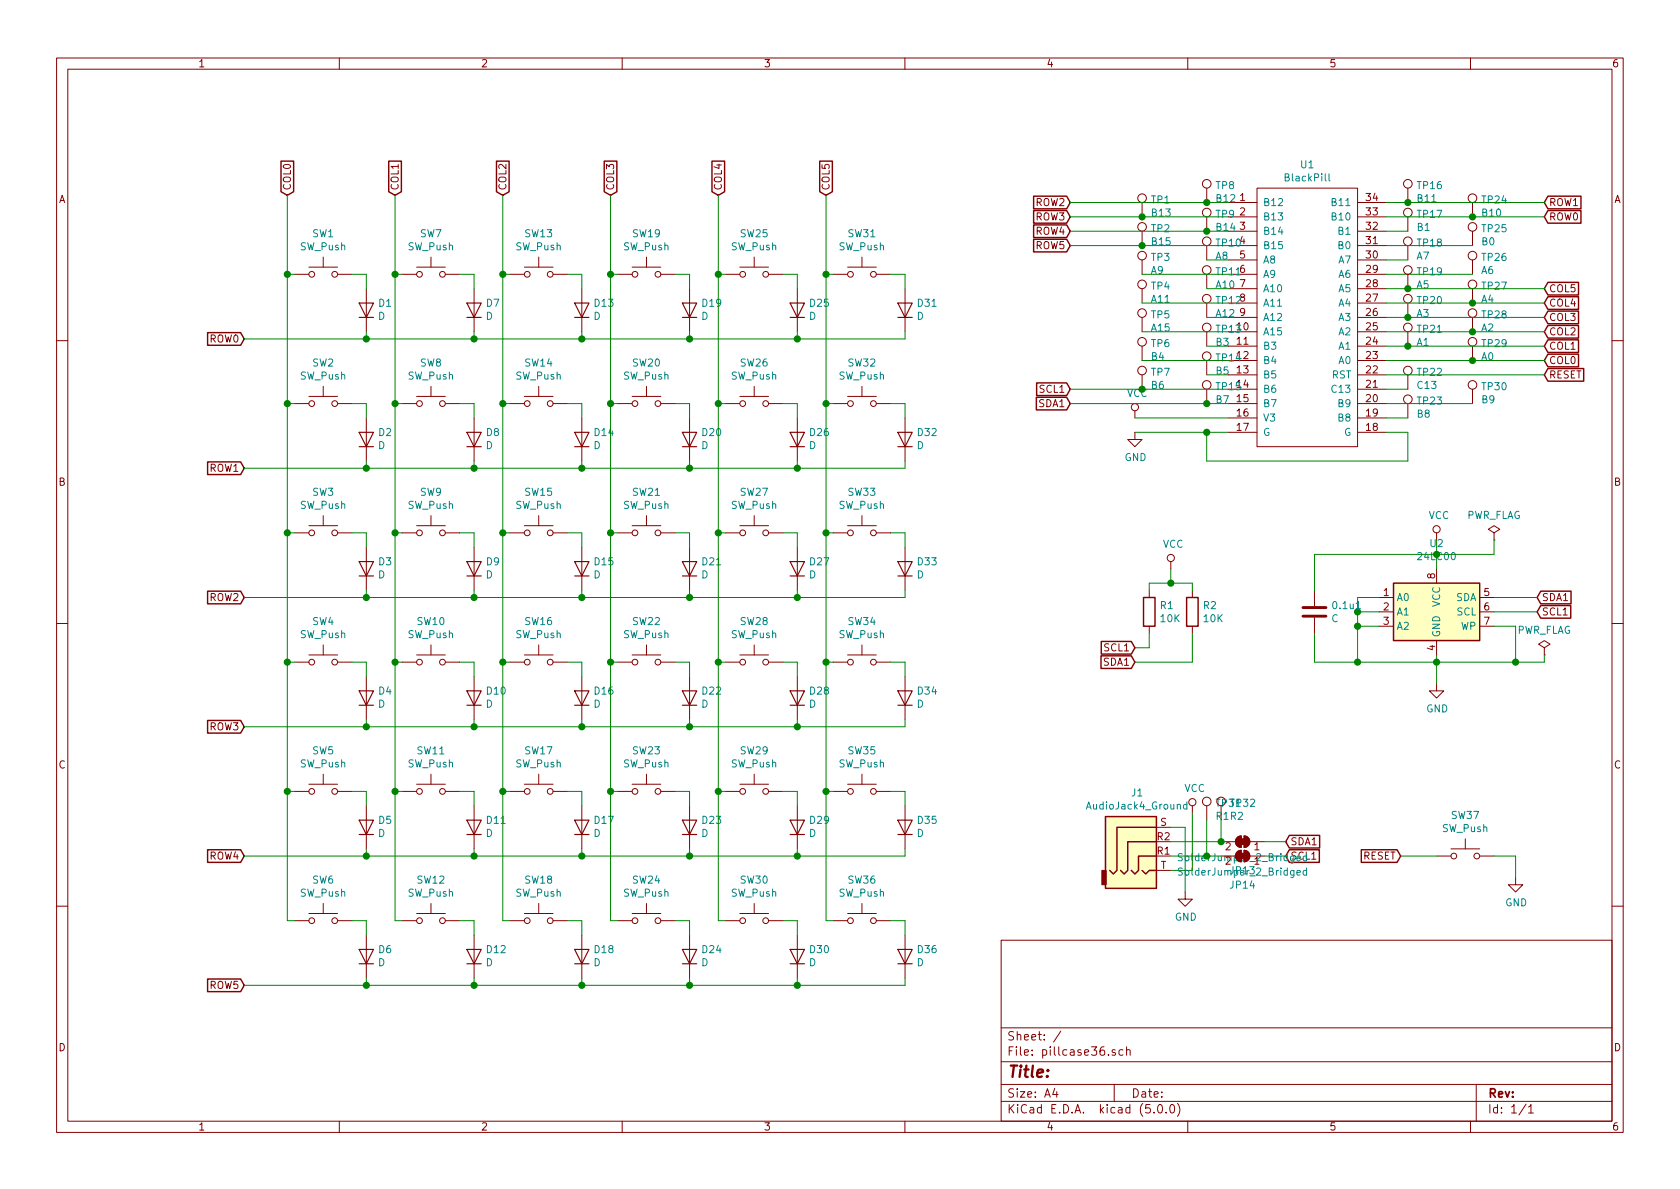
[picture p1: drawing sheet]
<svg xmlns="http://www.w3.org/2000/svg" width="297mm" height="210mm" viewBox="0 0 297 210" stroke-linecap="round" stroke-linejoin="round" font-family="sans-serif">
<g fill="none" stroke="#840000" stroke-width=".18">
<path d="M10 10.3h277v189.9h-277zM12 12.2h273v186.1h-273zM60 10.3v1.9M110 10.3v1.9M160 10.3v1.9M210 10.3v1.9M260 10.3v1.9M201.9 35.8v2.5M213.4 33.3v2.5M213.4 38.3v2.6M217.2 35.8h5M217.2 38.3h5"/>
<path d="M222.2 33.3h17.8v45.7h-17.8zM240 35.8h5.1M240 38.3h5.1M248.9 33.3v2.5M248.9 38.3v2.6M260.3 35.8v2.5M52.1 48.5h2.5M54.6 47.2h5.1M57.1 45.5v1.7M59.7 48.5h2.5M64.8 51v7.7M71.1 48.5h2.6"/>
<path d="M73.7 47.2h5M76.2 45.5v1.7M78.7 48.5h2.6M83.8 51v7.7M90.2 48.5h2.5M92.7 47.2h5.1M95.2 45.5v1.7M97.8 48.5h2.5M102.9 51v7.7M109.2 48.5h2.6M111.8 47.2h5M114.3 45.5v1.7"/>
<path d="M116.8 48.5h2.6M121.9 51v7.7M128.3 48.5h2.5M130.8 47.2h5.1M133.3 45.5v1.7M135.9 48.5h2.5M141 51v7.7M147.3 48.5h2.6M149.9 47.2h5M152.4 45.5v1.7M154.9 48.5h2.6M160 51v7.7"/>
<path d="M201.9 40.9v2.5M201.9 46v2.5M201.9 51v2.6M201.9 56.1v2.6M213.4 43.4v2.6M213.4 48.5v2.5M213.4 53.6v2.5M213.4 58.7v2.5M217.2 58.7h5M217.2 56.1h5M217.2 53.6h5M217.2 51h5"/>
<path d="M217.2 48.5h5M217.2 40.9h5M217.2 46h5M217.2 43.4h5M240 58.7h5.1M240 56.1h5.1M240 53.6h5.1M240 51h5.1M240 48.5h5.1M240 40.9h5.1M240 46h5.1M240 43.4h5.1"/>
<path d="M248.9 43.4v2.6M248.9 48.5v2.5M248.9 53.6v2.5M248.9 58.7v2.5M260.3 40.9v2.5M260.3 46v2.5M260.3 51v2.6M260.3 56.1v2.6M10 60.2h2M52.1 71.4h2.5M54.6 70.1h5.1M57.1 68.3v1.8"/>
<path d="M59.7 71.4h2.5M64.8 73.9v7.6M71.1 71.4h2.6M73.7 70.1h5M76.2 68.3v1.8M78.7 71.4h2.6M83.8 73.9v7.6M90.2 71.4h2.5M92.7 70.1h5.1M95.2 68.3v1.8M97.8 71.4h2.5M102.9 73.9v7.6"/>
<path d="M109.2 71.4h2.6M111.8 70.1h5M114.3 68.3v1.8M116.8 71.4h2.6M121.9 73.9v7.6M128.3 71.4h2.5M130.8 70.1h5.1M133.3 68.3v1.8M135.9 71.4h2.5M141 73.9v7.6M147.3 71.4h2.6M149.9 70.1h5"/>
<path d="M152.4 68.3v1.8M154.9 71.4h2.6M160 73.9v7.6M200.7 76.4v1.3h1.2l-1.2 1.3-1.3-1.3h1.3M200.7 72.6v1.3M201.9 61.2v2.5M201.9 66.3v2.5M213.4 63.7v2.6M213.4 68.8v2.6M217.2 61.2h5M217.2 63.7h5M217.2 66.3h5"/>
<path d="M217.2 68.8h5M217.2 71.4h5M217.2 73.9h5M217.2 76.4h5M240 61.2h5.1M240 63.7h5.1M240 66.3h5.1M240 68.8h5.1M240 71.4h5.1M240 73.9h5.1M240 76.4h5.1M248.9 66.3v2.5"/>
<path d="M248.9 71.4v2.5M260.3 61.2v2.5M260.3 68.8v2.6M285 60.2h2M52.1 94.2h2.5M54.6 93h5.1M57.1 91.2v1.8M59.7 94.2h2.5M64.8 96.8v7.6M71.1 94.2h2.6M73.7 93h5M76.2 91.2v1.8"/>
<path d="M78.7 94.2h2.6M83.8 96.8v7.6M90.2 94.2h2.5M92.7 93h5.1M95.2 91.2v1.8M97.8 94.2h2.5M102.9 96.8v7.6M109.2 94.2h2.6M111.8 93h5M114.3 91.2v1.8M116.8 94.2h2.6M121.9 96.8v7.6"/>
<path d="M128.3 94.2h2.5M130.8 93h5.1M133.3 91.2v1.8M135.9 94.2h2.5M141 96.8v7.6M147.3 94.2h2.6M149.9 93h5M152.4 91.2v1.8M154.9 94.2h2.6M160 96.8v7.6M207 99.3v1.3M254 94.2v1.3"/>
<path d="M264.2 94.2l1-.6-1-.6-1.1 .6 1.1 .6v1.3M264.2 95.5h.1M10 110.3h2M52.1 117.1h2.5M54.6 115.8h5.1M57.1 114v1.8M59.7 117.1h2.5M64.8 119.6v7.6M71.1 117.1h2.6M73.7 115.8h5M76.2 114v1.8M78.7 117.1h2.6"/>
<path d="M83.8 119.6v7.6M90.2 117.1h2.5M92.7 115.8h5.1M95.2 114v1.8M97.8 117.1h2.5M102.9 119.6v7.6M109.2 117.1h2.6M111.8 115.8h5M114.3 114v1.8M116.8 117.1h2.6M121.9 119.6v7.6M128.3 117.1h2.5"/>
<path d="M130.8 115.8h5.1M133.3 114v1.8M135.9 117.1h2.5M141 119.6v7.6M147.3 117.1h2.6M149.9 115.8h5M152.4 114v1.8M154.9 117.1h2.6M160 119.6v7.6M203.2 104.4v1.3M203.2 110.7v1.3M210.8 104.4v1.3"/>
<path d="M210.8 110.7v1.3M232.4 104.4v2.8M232.4 109.2v2.8M243.8 105.7h2.6M243.8 108.2h2.6M243.8 110.7h2.6M254 100.6v2.5M254 113.3v2.5M261.6 105.7h2.6M261.6 108.2h2.6M261.6 110.7h2.6M273 114.5l1.1-.6-1.1-.6-1 .6 1 .6v1.3"/>
<path d="M273 115.8h.1M285 110.3h2M52.1 139.9h2.5M54.6 138.7h5.1M57.1 136.9v1.8M59.7 139.9h2.5M71.1 139.9h2.6M73.7 138.7h5M76.2 136.9v1.8M78.7 139.9h2.6M90.2 139.9h2.5M92.7 138.7h5.1"/>
<path d="M95.2 136.9v1.8M97.8 139.9h2.5M109.2 139.9h2.6M111.8 138.7h5M114.3 136.9v1.8M116.8 139.9h2.6M128.3 139.9h2.5M130.8 138.7h5.1M133.3 136.9v1.8M135.9 139.9h2.5M147.3 139.9h2.6M149.9 138.7h5"/>
<path d="M152.4 136.9v1.8M154.9 139.9h2.6M254 120.9v1.3h1.3l-1.3 1.2-1.3-1.2h1.3M57.1 159.8v1.7M64.8 142.5v7.6M76.2 159.8v1.7M83.8 142.5v7.6M95.2 159.8v1.7M102.9 142.5v7.6M114.3 159.8v1.7M121.9 142.5v7.6M133.3 159.8v1.7"/>
<path d="M141 142.5v7.6M152.4 159.8v1.7M160 142.5v7.6M204.5 146.3h2.5M204.5 153.9h2.5M209.5 157.7v1.3h1.3l-1.3 1.3-1.2-1.3h1.2M210.8 142.5v1.3M213.4 142.5v2.5M215.9 148.8h2.5M215.9 142.5v2.5M218.7 148.2l.4-.3 .4-.1v2.1a1.03 1.03 0 0 1-1-.6 1.03 1.03 0 0 1 .2-1.1zM218.7 150.7l.4-.3h.4v2a1.03 1.03 0 0 1-1-.6 1.03 1.03 0 0 1 .2-1.1z"/>
<path d="M220 147.8a1.02 1.02 0 0 1 1 1 1.02 1.02 0 0 1-1 1.1zM220 150.4a1.02 1.02 0 0 1 1 1 1.02 1.02 0 0 1-1 1zM221 148.8h2.5M254 151.4h2.5M256.5 150.1h5.1M259.1 148.3v1.8M261.6 151.4h2.6M268 155.2v1.3h1.2l-1.2 1.2-1.3-1.2h1.3M10 160.2h2M52.1 162.8h2.5M54.6 161.5h5.1M59.7 162.8h2.5"/>
<path d="M64.8 165.3v7.7M71.1 162.8h2.6M73.7 161.5h5M78.7 162.8h2.6M83.8 165.3v7.7M90.2 162.8h2.5M92.7 161.5h5.1M97.8 162.8h2.5M102.9 165.3v7.7M109.2 162.8h2.6M111.8 161.5h5M116.8 162.8h2.6"/>
<path d="M121.9 165.3v7.7M128.3 162.8h2.5M130.8 161.5h5.1M135.9 162.8h2.5M141 165.3v7.7M147.3 162.8h2.6M149.9 161.5h5M154.9 162.8h2.6M160 165.3v7.7M177 166.3h108v32h-108zM285 160.2h2M60 198.3v1.9"/>
<path d="M110 198.3v1.9M160 198.3v1.9M177 194.8h108M177 191.8h108M177 187.8h108M177 181.8h108M186.5 192.5l-.4 1h1M186.8 193v1M187.6 182.3l-1.3 2M197 191.8v3M197.2 185.7l-.4-.1-.2 .2 .1 .2 .5 .2v.3h-.6M198.6 185.7l-.5-.1-.3 .3 .2 .6h.6"/>
<path d="M199.2 185.7l.2-.1 .4 .1v.9M199.2 185.1v1.5M204 196.7v.1M204.8 195.5l.4-.2a.94 .94 0 0 1 0 1.5 .79 .79 0 0 1-.4-1.3zM206.2 196.7v.1M207 195.4l.3-.1a.94 .94 0 0 1 0 1.5 .82 .82 0 0 1-.3-1.4zM208.2 195.1a1.71 1.71 0 0 1 0 2.3M210 198.3v1.9M260 198.3v1.9M261 191.8v6.5M269.8 195.2l-1.2 2M270.3 195.8l.4-.5v1.5"/>
<path d="M270.3 196.8h.8"/>
<circle cx="201.9" cy="35" r=".76"/>
<circle cx="213.4" cy="32.5" r=".76"/>
<circle cx="213.4" cy="37.6" r=".76"/>
<circle cx="248.9" cy="32.5" r=".76"/>
<circle cx="248.9" cy="37.6" r=".76"/>
<circle cx="260.4" cy="35" r=".76"/>
<circle cx="55.1" cy="48.5" r=".51"/>
<circle cx="59.2" cy="48.5" r=".51"/>
<circle cx="74.2" cy="48.5" r=".51"/>
<circle cx="78.2" cy="48.5" r=".51"/>
<circle cx="93.2" cy="48.5" r=".51"/>
<circle cx="97.3" cy="48.5" r=".51"/>
<circle cx="112.3" cy="48.5" r=".51"/>
<circle cx="116.3" cy="48.5" r=".51"/>
<circle cx="131.3" cy="48.5" r=".51"/>
<circle cx="135.4" cy="48.5" r=".51"/>
<circle cx="150.4" cy="48.5" r=".51"/>
<circle cx="154.4" cy="48.5" r=".51"/>
<circle cx="201.9" cy="40.1" r=".76"/>
<circle cx="201.9" cy="45.2" r=".76"/>
<circle cx="201.9" cy="50.3" r=".76"/>
<circle cx="201.9" cy="55.4" r=".76"/>
<circle cx="213.4" cy="57.9" r=".76"/>
<circle cx="213.4" cy="42.7" r=".76"/>
<circle cx="213.4" cy="47.7" r=".76"/>
<circle cx="213.4" cy="52.8" r=".76"/>
<circle cx="248.9" cy="52.8" r=".76"/>
<circle cx="248.9" cy="57.9" r=".76"/>
<circle cx="248.9" cy="42.7" r=".76"/>
<circle cx="248.9" cy="47.7" r=".76"/>
<circle cx="260.4" cy="55.4" r=".76"/>
<circle cx="260.4" cy="40.1" r=".76"/>
<circle cx="260.4" cy="45.2" r=".76"/>
<circle cx="260.4" cy="50.3" r=".76"/>
<circle cx="55.1" cy="71.4" r=".51"/>
<circle cx="59.2" cy="71.4" r=".51"/>
<circle cx="74.2" cy="71.4" r=".51"/>
<circle cx="78.2" cy="71.4" r=".51"/>
<circle cx="93.2" cy="71.4" r=".51"/>
<circle cx="97.3" cy="71.4" r=".51"/>
<circle cx="112.3" cy="71.4" r=".51"/>
<circle cx="116.3" cy="71.4" r=".51"/>
<circle cx="131.3" cy="71.4" r=".51"/>
<circle cx="135.4" cy="71.4" r=".51"/>
<circle cx="150.4" cy="71.4" r=".51"/>
<circle cx="154.4" cy="71.4" r=".51"/>
<circle cx="200.7" cy="72" r=".63"/>
<circle cx="201.9" cy="60.4" r=".76"/>
<circle cx="201.9" cy="65.5" r=".76"/>
<circle cx="213.4" cy="68.1" r=".76"/>
<circle cx="213.4" cy="63" r=".76"/>
<circle cx="248.9" cy="70.6" r=".76"/>
<circle cx="248.9" cy="65.5" r=".76"/>
<circle cx="260.4" cy="60.4" r=".76"/>
<circle cx="260.4" cy="68.1" r=".76"/>
<circle cx="55.1" cy="94.2" r=".51"/>
<circle cx="59.2" cy="94.2" r=".51"/>
<circle cx="74.2" cy="94.2" r=".51"/>
<circle cx="78.2" cy="94.2" r=".51"/>
<circle cx="93.2" cy="94.2" r=".51"/>
<circle cx="97.3" cy="94.2" r=".51"/>
<circle cx="112.3" cy="94.2" r=".51"/>
<circle cx="116.3" cy="94.2" r=".51"/>
<circle cx="131.3" cy="94.2" r=".51"/>
<circle cx="135.4" cy="94.2" r=".51"/>
<circle cx="150.4" cy="94.2" r=".51"/>
<circle cx="154.4" cy="94.2" r=".51"/>
<circle cx="207" cy="98.7" r=".63"/>
<circle cx="254" cy="93.6" r=".63"/>
<circle cx="55.1" cy="117.1" r=".51"/>
<circle cx="59.2" cy="117.1" r=".51"/>
<circle cx="74.2" cy="117.1" r=".51"/>
<circle cx="78.2" cy="117.1" r=".51"/>
<circle cx="93.2" cy="117.1" r=".51"/>
<circle cx="97.3" cy="117.1" r=".51"/>
<circle cx="112.3" cy="117.1" r=".51"/>
<circle cx="116.3" cy="117.1" r=".51"/>
<circle cx="131.3" cy="117.1" r=".51"/>
<circle cx="135.4" cy="117.1" r=".51"/>
<circle cx="150.4" cy="117.1" r=".51"/>
<circle cx="154.4" cy="117.1" r=".51"/>
<circle cx="55.1" cy="139.9" r=".51"/>
<circle cx="59.2" cy="139.9" r=".51"/>
<circle cx="74.2" cy="139.9" r=".51"/>
<circle cx="78.2" cy="139.9" r=".51"/>
<circle cx="93.2" cy="139.9" r=".51"/>
<circle cx="97.3" cy="139.9" r=".51"/>
<circle cx="112.3" cy="139.9" r=".51"/>
<circle cx="116.3" cy="139.9" r=".51"/>
<circle cx="131.3" cy="139.9" r=".51"/>
<circle cx="135.4" cy="139.9" r=".51"/>
<circle cx="150.4" cy="139.9" r=".51"/>
<circle cx="154.4" cy="139.9" r=".51"/>
<circle cx="210.8" cy="141.9" r=".63"/>
<circle cx="213.4" cy="141.7" r=".76"/>
<circle cx="257" cy="151.4" r=".51"/>
<circle cx="261.1" cy="151.4" r=".51"/>
<circle cx="55.1" cy="162.8" r=".51"/>
<circle cx="59.2" cy="162.8" r=".51"/>
<circle cx="74.2" cy="162.8" r=".51"/>
<circle cx="78.2" cy="162.8" r=".51"/>
<circle cx="93.2" cy="162.8" r=".51"/>
<circle cx="97.3" cy="162.8" r=".51"/>
<circle cx="112.3" cy="162.8" r=".51"/>
<circle cx="116.3" cy="162.8" r=".51"/>
<circle cx="131.3" cy="162.8" r=".51"/>
<circle cx="135.4" cy="162.8" r=".51"/>
<circle cx="150.4" cy="162.8" r=".51"/>
<circle cx="154.4" cy="162.8" r=".51"/>
</g>
<path d="M235 30.7v1.1l.2 .2M239.8 107.6h.7M209 151l-.4-.1-.2 .2v.3l.5 .3 .1 .3-.2 .2h-.5M209 153.6l-.4-.1-.2 .1v.4l.5 .2 .1 .3-.2 .3-.5-.1M209.9 142.3l-.4-.1-.3 .3 .2 .5h.5M209.9 141.8v1.3M219.8 141.3h.8l-.4 .5 .4 .1v.6l-.2 .1-.6-.1M221.1 141.4l.5-.1 .2 .4-.7 .9h.7M229.3 154.3l.6-.1v-.2l-.4-.1-.2 .2 .1 .6h.5M231 154l-.4-.1-.2 .2 .1 .6h.5M231 153.5v1.3" fill="none" stroke="#008484" stroke-width=".18"/>
<g fill="none" stroke="#840000" stroke-width=".2">
<path d="M63.5 53.6h2.5l-1.2 2.5zM63.5 56.1h2.5M82.5 53.6h2.6l-1.3 2.5zM82.5 56.1h2.6M101.6 53.6h2.5l-1.2 2.5zM101.6 56.1h2.5M120.6 53.6h2.6l-1.3 2.5zM120.6 56.1h2.6M139.7 53.6h2.5l-1.2 2.5zM139.7 56.1h2.5M158.7 53.6h2.6l-1.3 2.5zM158.7 56.1h2.6"/>
<path d="M63.5 76.4h2.5l-1.2 2.6zM63.5 79h2.5M82.5 76.4h2.6l-1.3 2.6zM82.5 79h2.6M101.6 76.4h2.5l-1.2 2.6zM101.6 79h2.5M120.6 76.4h2.6l-1.3 2.6zM120.6 79h2.6M139.7 76.4h2.5l-1.2 2.6zM139.7 79h2.5M158.7 76.4h2.6l-1.3 2.6zM158.7 79h2.6"/>
<path d="M63.5 99.3h2.5l-1.2 2.5zM82.5 99.3h2.6l-1.3 2.5zM101.6 99.3h2.5l-1.2 2.5zM120.6 99.3h2.6l-1.3 2.5zM139.7 99.3h2.5l-1.2 2.5zM158.7 99.3h2.6l-1.3 2.5zM63.5 101.8h2.5M82.5 101.8h2.6M101.6 101.8h2.5M120.6 101.8h2.6M139.7 101.8h2.5M158.7 101.8h2.6"/>
<path d="M63.5 122.2h2.5l-1.2 2.5zM63.5 124.7h2.5M82.5 122.2h2.6l-1.3 2.5zM82.5 124.7h2.6M101.6 122.2h2.5l-1.2 2.5zM101.6 124.7h2.5M120.6 122.2h2.6l-1.3 2.5zM120.6 124.7h2.6M139.7 122.2h2.5l-1.2 2.5zM139.7 124.7h2.5M158.7 122.2h2.6l-1.3 2.5zM158.7 124.7h2.6"/>
<path d="M63.5 145h2.5l-1.2 2.6zM63.5 147.6h2.5M82.5 145h2.6l-1.3 2.6zM82.5 147.6h2.6M101.6 145h2.5l-1.2 2.6zM101.6 147.6h2.5M120.6 145h2.6l-1.3 2.6zM120.6 147.6h2.6M139.7 145h2.5l-1.2 2.6zM139.7 147.6h2.5M158.7 145h2.6l-1.3 2.6zM158.7 147.6h2.6"/>
<path d="M63.5 167.9h2.5l-1.2 2.5zM63.5 170.4h2.5M82.5 167.9h2.6l-1.3 2.5zM82.5 170.4h2.6M101.6 167.9h2.5l-1.2 2.5zM101.6 170.4h2.5M120.6 167.9h2.6l-1.3 2.5zM120.6 170.4h2.6M139.7 167.9h2.5l-1.2 2.5zM139.7 170.4h2.5M158.7 167.9h2.6l-1.3 2.5zM158.7 170.4h2.6"/>
</g>
<g fill="none" stroke="#008400" stroke-width=".18">
<path d="M50.8 34.5v128.3h1.3M69.8 34.5v128.3h1.3M88.9 34.5v128.3h1.3M107.9 34.5v128.3h1.3M127 34.5v128.3h1.3M146 34.5v128.3h1.3M189.2 35.8h28M189.2 38.3h28M245.1 35.8h27.9M245.1 38.3h27.9M50.8 48.5h1.3M62.2 48.5h2.6v2.5"/>
<path d="M64.8 58.7v1.2M69.8 48.5h1.3M81.3 48.5h2.5v2.5M83.8 58.7v1.2M88.9 48.5h1.3M100.3 48.5h2.6v2.5M102.9 58.7v1.2M107.9 48.5h1.3M119.4 48.5h2.5v2.5M121.9 58.7v1.2M127 48.5h1.3M138.4 48.5h2.6v2.5"/>
<path d="M141 58.7v1.2M146 48.5h1.3M157.5 48.5h2.5v2.5M160 58.7v1.2h-116.8M189.2 40.9h28M189.2 43.4h28M201.9 48.5h15.3M201.9 53.6h15.3M201.9 58.7h15.3M213.4 46h3.8M213.4 51h3.8M213.4 56.1h3.8"/>
<path d="M245.1 48.5h15.2M245.1 46h3.8M245.1 51h27.9M245.1 53.6h27.9M245.1 56.1h27.9M245.1 58.7h27.9M245.1 40.9h3.8M245.1 43.4h15.2M50.8 71.4h1.3M62.2 71.4h2.6v2.5M69.8 71.4h1.3M81.3 71.4h2.5v2.5"/>
<path d="M88.9 71.4h1.3M100.3 71.4h2.6v2.5M107.9 71.4h1.3M119.4 71.4h2.5v2.5M127 71.4h1.3M138.4 71.4h2.6v2.5M146 71.4h1.3M157.5 71.4h2.5v2.5M189.2 71.4h28M189.2 68.8h28M200.7 73.9h16.5M200.7 76.4h16.5"/>
<path d="M201.9 63.7h15.3M213.4 76.4v5.1h35.5v-5.1h-3.8M213.4 61.2h3.8M213.4 66.3h3.8M245.1 71.4h15.2M245.1 73.9h3.8M245.1 61.2h27.9M245.1 63.7h27.9M245.1 66.3h27.9M245.1 68.8h3.8M50.8 94.2h1.3M62.2 94.2h2.6v2.6"/>
<path d="M64.8 81.5v1.3M69.8 94.2h1.3M81.3 94.2h2.5v2.6M83.8 81.5v1.3M88.9 94.2h1.3M100.3 94.2h2.6v2.6M102.9 81.5v1.3M107.9 94.2h1.3M119.4 94.2h2.5v2.6M121.9 81.5v1.3M127 94.2h1.3M138.4 94.2h2.6v2.6"/>
<path d="M141 81.5v1.3M146 94.2h1.3M157.5 94.2h2.5v2.6M160 81.5v1.3h-116.8M254 95.5v5.1M264.2 95.5v2.5h-31.8v6.4M50.8 117.1h1.3M62.2 117.1h2.6v2.5M64.8 104.4v1.3M69.8 117.1h1.3M81.3 117.1h2.5v2.5M83.8 104.4v1.3"/>
<path d="M88.9 117.1h1.3M100.3 117.1h2.6v2.5M102.9 104.4v1.3M107.9 117.1h1.3M119.4 117.1h2.5v2.5M121.9 104.4v1.3M127 117.1h1.3M138.4 117.1h2.6v2.5M141 104.4v1.3M146 117.1h1.3M157.5 117.1h2.5v2.5M160 104.4v1.3h-116.8"/>
<path d="M203.2 104.4v-1.3h7.6v1.3M203.2 112v2.5h-2.5M207 100.6v2.5M210.8 112v5.1h-10.1M232.4 112v5.1h40.6v-1.3M240 108.2h3.8M240 110.7h3.8M243.8 105.7h-3.8v11.4M254 115.8v5.1M264.2 105.7h7.6M264.2 108.2h7.6M264.2 110.7h3.8v6.4"/>
<path d="M50.8 139.9h1.3M62.2 139.9h2.6v2.6M64.8 127.2v1.3M69.8 139.9h1.3M81.3 139.9h2.5v2.6M83.8 127.2v1.3M88.9 139.9h1.3M100.3 139.9h2.6v2.6M102.9 127.2v1.3M107.9 139.9h1.3M119.4 139.9h2.5v2.6M121.9 127.2v1.3"/>
<path d="M127 139.9h1.3M138.4 139.9h2.6v2.6M141 127.2v1.3M146 139.9h1.3M157.5 139.9h2.5v2.6M160 127.2v1.3h-116.8M64.8 150.1v1.3M83.8 150.1v1.3M102.9 150.1v1.3M121.9 150.1v1.3M141 150.1v1.3M160 150.1v1.3h-116.8"/>
<path d="M207 146.3h2.5v11.4M210.8 143.8v10.1h-3.8M213.4 145v6.4h-6.4M215.9 145v3.8h-8.9M223.5 151.4h3.8M223.5 148.8h3.8M247.6 151.4h6.4M264.2 151.4h3.8v3.8M62.2 162.8h2.6v2.5M64.8 173v1.2M81.3 162.8h2.5v2.5M83.8 173v1.2"/>
<path d="M100.3 162.8h2.6v2.5M102.9 173v1.2M119.4 162.8h2.5v2.5M121.9 173v1.2M138.4 162.8h2.6v2.5M141 173v1.2M157.5 162.8h2.5v2.5M160 173v1.2h-116.8"/>
</g>
<g fill="#008400" stroke="#008400" stroke-width=".25">
<circle cx="50.8" cy="48.5" r=".51"/>
<circle cx="64.8" cy="59.9" r=".51"/>
<circle cx="69.9" cy="48.5" r=".51"/>
<circle cx="83.8" cy="59.9" r=".51"/>
<circle cx="88.9" cy="48.5" r=".51"/>
<circle cx="102.9" cy="59.9" r=".51"/>
<circle cx="108" cy="48.5" r=".51"/>
<circle cx="121.9" cy="59.9" r=".51"/>
<circle cx="127" cy="48.5" r=".51"/>
<circle cx="141" cy="59.9" r=".51"/>
<circle cx="146.1" cy="48.5" r=".51"/>
<circle cx="50.8" cy="71.4" r=".51"/>
<circle cx="64.8" cy="82.8" r=".51"/>
<circle cx="69.9" cy="71.4" r=".51"/>
<circle cx="83.8" cy="82.8" r=".51"/>
<circle cx="88.9" cy="71.4" r=".51"/>
<circle cx="102.9" cy="82.8" r=".51"/>
<circle cx="108" cy="71.4" r=".51"/>
<circle cx="121.9" cy="82.8" r=".51"/>
<circle cx="127" cy="71.4" r=".51"/>
<circle cx="141" cy="82.8" r=".51"/>
<circle cx="146.1" cy="71.4" r=".51"/>
<circle cx="50.8" cy="94.2" r=".51"/>
<circle cx="64.8" cy="105.7" r=".51"/>
<circle cx="69.9" cy="94.2" r=".51"/>
<circle cx="83.8" cy="105.7" r=".51"/>
<circle cx="88.9" cy="94.2" r=".51"/>
<circle cx="102.9" cy="105.7" r=".51"/>
<circle cx="108" cy="94.2" r=".51"/>
<circle cx="121.9" cy="105.7" r=".51"/>
<circle cx="127" cy="94.2" r=".51"/>
<circle cx="141" cy="105.7" r=".51"/>
<circle cx="146.1" cy="94.2" r=".51"/>
<circle cx="50.8" cy="117.1" r=".51"/>
<circle cx="64.8" cy="128.5" r=".51"/>
<circle cx="69.9" cy="117.1" r=".51"/>
<circle cx="83.8" cy="128.5" r=".51"/>
<circle cx="88.9" cy="117.1" r=".51"/>
<circle cx="102.9" cy="128.5" r=".51"/>
<circle cx="108" cy="117.1" r=".51"/>
<circle cx="121.9" cy="128.5" r=".51"/>
<circle cx="127" cy="117.1" r=".51"/>
<circle cx="141" cy="128.5" r=".51"/>
<circle cx="146.1" cy="117.1" r=".51"/>
<circle cx="50.8" cy="139.9" r=".51"/>
<circle cx="64.8" cy="151.4" r=".51"/>
<circle cx="69.9" cy="139.9" r=".51"/>
<circle cx="83.8" cy="151.4" r=".51"/>
<circle cx="88.9" cy="139.9" r=".51"/>
<circle cx="102.9" cy="151.4" r=".51"/>
<circle cx="108" cy="139.9" r=".51"/>
<circle cx="121.9" cy="151.4" r=".51"/>
<circle cx="127" cy="139.9" r=".51"/>
<circle cx="141" cy="151.4" r=".51"/>
<circle cx="146.1" cy="139.9" r=".51"/>
<circle cx="64.8" cy="174.2" r=".51"/>
<circle cx="83.8" cy="174.2" r=".51"/>
<circle cx="102.9" cy="174.2" r=".51"/>
<circle cx="121.9" cy="174.2" r=".51"/>
<circle cx="141" cy="174.2" r=".51"/>
<circle cx="213.4" cy="76.4" r=".51"/>
<circle cx="254" cy="117.1" r=".51"/>
<circle cx="240" cy="108.2" r=".51"/>
<circle cx="240" cy="110.7" r=".51"/>
<circle cx="207" cy="103.1" r=".51"/>
<circle cx="248.9" cy="35.8" r=".51"/>
<circle cx="248.9" cy="51" r=".51"/>
<circle cx="248.9" cy="56.1" r=".51"/>
<circle cx="248.9" cy="61.2" r=".51"/>
<circle cx="260.3" cy="38.3" r=".51"/>
<circle cx="260.3" cy="53.6" r=".51"/>
<circle cx="260.3" cy="58.7" r=".51"/>
<circle cx="260.3" cy="63.7" r=".51"/>
<circle cx="213.4" cy="35.8" r=".51"/>
<circle cx="213.4" cy="40.9" r=".51"/>
<circle cx="213.4" cy="71.4" r=".51"/>
<circle cx="201.9" cy="43.4" r=".51"/>
<circle cx="201.9" cy="38.3" r=".51"/>
<circle cx="268" cy="117.1" r=".51"/>
<circle cx="215.9" cy="148.8" r=".51"/>
<circle cx="240" cy="117.1" r=".51"/>
</g>
<g fill="#ffffc2" stroke="#ffffc2" stroke-width=".18">
<path d="M246.4 103.1h15.2v10.2h-15.2z"/>
<path d="M195.5 144.4h9v12.7h-9z"/>
</g>
<g fill="none" stroke="#840000" stroke-width=".25">
<path d="M49.7 28.5h2.2v5.4l-1.1 .6-1.1-.6zM68.7 28.5h2.3v5.4l-1.2 .6-1.1-.6zM87.8 28.5h2.2v5.4l-1.1 .6-1.1-.6zM106.8 28.5h2.3v5.4l-1.2 .6-1.1-.6zM125.9 28.5h2.2v5.4l-1.1 .6-1.1-.6zM144.9 28.5h2.3v5.4l-1.2 .6-1.1-.6zM182.8 34.7h5.8l.6 1.1-.6 1.1h-5.8zM182.8 37.2h5.8l.6 1.1-.6 1.2h-5.8zM182.8 39.8h5.8l.6 1.1-.6 1.1h-5.8zM273.7 37.2h5.8v2.3h-5.8l-.7-1.2zM273.7 34.7h5.8v2.2h-5.8l-.7-1.1zM36.7 58.8h5.8l.7 1.1-.7 1.2h-5.8z"/>
<path d="M182.8 42.3h5.8l.6 1.1-.6 1.1h-5.8zM273.7 57.6h5.4v2.2h-5.4l-.7-1.1zM273.7 55h5.4v2.2h-5.4l-.7-1.1zM273.7 52.5h5.4v2.2h-5.4l-.7-1.1zM273.7 49.9h5.4v2.3h-5.4l-.7-1.2zM183.2 70.3h5.4l.6 1.1-.6 1.1h-5.4zM183.3 67.7h5.3l.6 1.1-.6 1.1h-5.3zM273.7 65.2h6.3v2.2h-6.3l-.7-1.1zM273.7 62.6h5.4v2.3h-5.4l-.7-1.2zM273.7 60.1h5.4v2.2h-5.4l-.7-1.1zM36.7 81.7h5.8l.7 1.1-.7 1.1h-5.8zM36.7 104.5h5.8l.7 1.2-.7 1.1h-5.8z"/>
<path d="M194.7 116h5.3l.7 1.1-.7 1.1h-5.3zM194.7 113.4h5.3l.7 1.1-.7 1.2h-5.3zM202.2 105.7h2v5h-2zM209.8 105.7h2v5h-2zM246.4 103.1h15.2v10.2h-15.2zM272.4 104.5h5.4v2.3h-5.4l-.6-1.1zM272.4 107.1h5.3v2.2h-5.3l-.6-1.1zM36.7 127.4h5.8l.7 1.1-.7 1.1h-5.8zM36.7 150.3h5.8l.7 1.1-.7 1.1h-5.8zM195.5 144.4h9v12.7h-9zM201.9 153.9l.7 .7 .6-.7h1.3M204.5 146.3h-7v7.6l-.7 .7-.6-.7"/>
<path d="M204.5 151.4h-3.2v2.5l-.6 .7-.7-.7M204.5 148.8h-5.1v5.1l-.6 .7-.7-.7M228 147.7h5.3v2.3h-5.3l-.7-1.2zM228 150.3h5.3v2.2h-5.3l-.7-1.1zM240.7 150.3h6.3l.6 1.1-.6 1.1h-6.3zM36.7 173.1h5.8l.7 1.1-.7 1.2h-5.8z"/>
</g>
<g fill="#840000" stroke="#840000" stroke-width=".18">
<path d="M194.8 153.9h.8v2.6h-.8z"/>
<path d="M220 147.8a1.02 1.02 0 0 1 1 1 1.02 1.02 0 0 1-1 1.1z"/>
<path d="M218.7 148.2l.4-.3 .4-.1v2.1a1.03 1.03 0 0 1-1-.6 1.03 1.03 0 0 1 .2-1.1z"/>
<path d="M219.2 148.3h1v1h-1z"/>
<path d="M220 150.4a1.02 1.02 0 0 1 1 1 1.02 1.02 0 0 1-1 1z"/>
<path d="M218.7 150.7l.4-.3h.4v2a1.03 1.03 0 0 1-1-.6 1.03 1.03 0 0 1 .2-1.1z"/>
</g>
<path d="M230.4 109h4M230.4 107.4h4" fill="none" stroke="#840000" stroke-width=".51"/>
<text font-size="2.8" fill="#840000" x="178" y="190.5">Title:</text>
<g font-size="2.1" fill="#840000">
<text x="178" y="184">Sheet: /</text>
<text x="178" y="186.7">File: pillcase36.sch</text>
<text x="178" y="196.9">KiCad E.D.A. kicad (5.0.0)</text>
<text x="178" y="194.1">Size: A4</text>
<text x="200" y="194.1">Date:</text>
<text x="263" y="194.1">Rev:</text>
<text x="263" y="196.9">Id: 1/1</text>
</g>
<g font-size="1.8" fill="#840000">
<text x="35" y="11.9">1</text>
<text x="85" y="11.9">2</text>
<text x="135" y="11.9">3</text>
<text x="185" y="11.9">4</text>
<text x="235" y="11.9">5</text>
<text x="285" y="11.9">6</text>
<text x="10.4" y="35.9">A</text>
<text x="51.4" y="33.8" transform="rotate(-90 51.4 33.8)">COL0</text>
<text x="70.5" y="33.8" transform="rotate(-90 70.5 33.8)">COL1</text>
<text x="89.5" y="33.8" transform="rotate(-90 89.5 33.8)">COL2</text>
<text x="108.6" y="33.8" transform="rotate(-90 108.6 33.8)">COL3</text>
<text x="127.6" y="33.8" transform="rotate(-90 127.6 33.8)">COL4</text>
<text x="146.7" y="33.8" transform="rotate(-90 146.7 33.8)">COL5</text>
<text x="219.2" y="35.6">1</text>
<text x="241.6" y="35.6">34</text>
<text x="285.4" y="35.9">A</text>
<text x="183.1" y="36.4">ROW2</text>
<text x="183.1" y="39">ROW3</text>
<text x="183.1" y="41.5">ROW4</text>
<text x="219.2" y="38.1">2</text>
<text x="219.2" y="40.6">3</text>
<text x="241.6" y="40.6">32</text>
<text x="241.6" y="38.1">33</text>
<text x="273.8" y="39">ROW0</text>
<text x="273.8" y="36.4">ROW1</text>
<text x="183.1" y="44.1">ROW5</text>
<text x="219.2" y="45.7">5</text>
<text x="241.6" y="45.7">30</text>
<text x="241.6" y="43.2">31</text>
<text x="219.2" y="50.8">7</text>
<text x="241.6" y="53.3">27</text>
<text x="241.6" y="50.8">28</text>
<text x="241.6" y="48.3">29</text>
<text x="273.8" y="51.7">COL5</text>
<text x="219.2" y="55.9">9</text>
<text x="241.6" y="58.4">25</text>
<text x="241.6" y="55.9">26</text>
<text x="273.8" y="59.3">COL2</text>
<text x="273.8" y="56.8">COL3</text>
<text x="273.8" y="54.2">COL4</text>
<text x="37.1" y="60.6">ROW0</text>
<text x="218.7" y="61">11</text>
<text x="241.6" y="63.5">23</text>
<text x="241.6" y="61">24</text>
<text x="273.8" y="64.4">COL0</text>
<text x="273.8" y="61.8">COL1</text>
<text x="183.9" y="69.5">SCL1</text>
<text x="218.7" y="66">13</text>
<text x="218.7" y="71.1">15</text>
<text x="241.6" y="71.1">20</text>
<text x="241.6" y="68.6">21</text>
<text x="241.6" y="66">22</text>
<text x="273.8" y="66.9">RESET</text>
<text x="183.7" y="72">SDA1</text>
<text x="218.7" y="73.7">16</text>
<text x="218.7" y="76.2">17</text>
<text x="241.6" y="76.2">18</text>
<text x="241.6" y="73.7">19</text>
<text x="37.1" y="83.4">ROW1</text>
<text x="10.4" y="85.9">B</text>
<text x="285.4" y="85.9">B</text>
<text x="37.1" y="106.3">ROW2</text>
<text x="244.6" y="105.4">1</text>
<text x="244.6" y="107.9">2</text>
<text x="253.7" y="102.3" transform="rotate(-90 253.7 102.3)">8</text>
<text x="262.4" y="105.4">5</text>
<text x="262.4" y="107.9">6</text>
<text x="272.6" y="106.3">SDA1</text>
<text x="244.6" y="110.5">3</text>
<text x="262.4" y="110.5">7</text>
<text x="272.6" y="108.8">SCL1</text>
<text x="195.1" y="117.7">SDA1</text>
<text x="195.4" y="115.2">SCL1</text>
<text x="253.7" y="115" transform="rotate(-90 253.7 115)">4</text>
<text x="37.1" y="129.2">ROW3</text>
<text x="10.4" y="135.9">C</text>
<text x="285.4" y="135.9">C</text>
<text x="204.6" y="148.6">R2</text>
<text x="205.2" y="146">S</text>
<text x="228.1" y="149.5">SDA1</text>
<text x="37.1" y="152">ROW4</text>
<text x="204.6" y="151.1">R1</text>
<text x="205.2" y="153.7">T</text>
<text x="216.7" y="150.4">2</text>
<text x="216.7" y="152.9">2</text>
<text x="221.8" y="150.4">1</text>
<text x="221.8" y="152.9">1</text>
<text x="241" y="152">RESET</text>
<text x="37.1" y="174.9">ROW5</text>
<text x="10.4" y="185.9">D</text>
<text x="285.4" y="185.9">D</text>
<text x="35" y="199.9">1</text>
<text x="85" y="199.9">2</text>
<text x="135" y="199.9">3</text>
<text x="185" y="199.9">4</text>
<text x="235" y="199.9">5</text>
<text x="285" y="199.9">6</text>
</g>
<g font-size="1.8" fill="#008484">
<text x="230" y="29.8">U1</text>
<text x="203.6" y="36">TP1</text>
<text x="215" y="33.4">TP8</text>
<text x="215.1" y="35.8">B12</text>
<text x="227.5" y="32.1">BlackPill</text>
<text x="250.7" y="33.4">TP16</text>
<text x="250.7" y="35.8">B11</text>
<text x="262.1" y="36">TP24</text>
<text x="55.2" y="42">SW1</text>
<text x="74.3" y="42">SW7</text>
<text x="92.8" y="42">SW13</text>
<text x="111.9" y="42">SW19</text>
<text x="130.9" y="42">SW25</text>
<text x="150" y="42">SW31</text>
<text x="203.6" y="41.1">TP2</text>
<text x="203.7" y="38.3">B13</text>
<text x="215" y="38.5">TP9</text>
<text x="215.1" y="40.8">B14</text>
<text x="223.3" y="36.4">B12</text>
<text x="223.3" y="39">B13</text>
<text x="223.3" y="41.5">B14</text>
<text x="235.8" y="39">B10</text>
<text x="235.8" y="36.4">B11</text>
<text x="236.8" y="41.5">B1</text>
<text x="250.6" y="40.8">B1</text>
<text x="250.7" y="38.5">TP17</text>
<text x="262.1" y="41.1">TP25</text>
<text x="262.1" y="38.3">B10</text>
<text x="53.1" y="44.3">SW_Push</text>
<text x="72.1" y="44.3">SW_Push</text>
<text x="91.2" y="44.3">SW_Push</text>
<text x="110.2" y="44.3">SW_Push</text>
<text x="129.3" y="44.3">SW_Push</text>
<text x="148.3" y="44.3">SW_Push</text>
<text x="203.6" y="46.1">TP3</text>
<text x="203.7" y="43.4">B15</text>
<text x="214.9" y="45.9">A8</text>
<text x="215.1" y="43.6">TP104</text>
<text x="223.3" y="44.1">B15</text>
<text x="223.3" y="46.6">A8</text>
<text x="236.8" y="46.6">A7</text>
<text x="236.8" y="44.1">B0</text>
<text x="250.5" y="45.9">A7</text>
<text x="250.7" y="43.6">TP18</text>
<text x="262" y="43.4">B0</text>
<text x="262.1" y="46.1">TP26</text>
<text x="203.5" y="48.5">A9</text>
<text x="203.6" y="51.2">TP4</text>
<text x="203.6" y="53.5">A11</text>
<text x="215" y="51">A10</text>
<text x="215.1" y="48.7">TP116</text>
<text x="215.1" y="53.8">TP128</text>
<text x="223.3" y="49.1">A9</text>
<text x="223.3" y="51.7">A10</text>
<text x="236.8" y="51.7">A5</text>
<text x="236.8" y="49.1">A6</text>
<text x="250.5" y="51">A5</text>
<text x="250.7" y="53.8">TP20</text>
<text x="250.7" y="48.7">TP19</text>
<text x="261.9" y="48.5">A6</text>
<text x="261.9" y="53.5">A4</text>
<text x="262.1" y="51.2">TP27</text>
<text x="66.9" y="56.6">D</text>
<text x="67" y="54.2">D1</text>
<text x="85.9" y="56.6">D</text>
<text x="86" y="54.2">D7</text>
<text x="105" y="56.6">D</text>
<text x="105.2" y="54.2">D13</text>
<text x="124" y="56.6">D</text>
<text x="124.2" y="54.2">D19</text>
<text x="143.1" y="56.6">D</text>
<text x="143.3" y="54.2">D25</text>
<text x="162.1" y="56.6">D</text>
<text x="162.3" y="54.2">D31</text>
<text x="203.6" y="56.3">TP5</text>
<text x="203.6" y="58.6">A15</text>
<text x="215" y="56.1">A12</text>
<text x="215.1" y="58.8">TP1310</text>
<text x="223.3" y="59.3">A15</text>
<text x="223.3" y="54.2">A11</text>
<text x="223.3" y="56.8">A12</text>
<text x="236.8" y="59.3">A2</text>
<text x="236.8" y="56.8">A3</text>
<text x="236.8" y="54.2">A4</text>
<text x="250.5" y="56.1">A3</text>
<text x="250.7" y="58.8">TP21</text>
<text x="261.9" y="58.6">A2</text>
<text x="262.1" y="56.3">TP28</text>
<text x="55.2" y="64.8">SW2</text>
<text x="74.3" y="64.8">SW8</text>
<text x="92.8" y="64.8">SW14</text>
<text x="111.9" y="64.8">SW20</text>
<text x="130.9" y="64.8">SW26</text>
<text x="150" y="64.8">SW32</text>
<text x="203.6" y="61.4">TP6</text>
<text x="203.6" y="63.7">B4</text>
<text x="215" y="61.2">B3</text>
<text x="215.1" y="63.9">TP1412</text>
<text x="223.3" y="61.8">B3</text>
<text x="223.3" y="64.4">B4</text>
<text x="236.8" y="64.4">A0</text>
<text x="236.8" y="61.8">A1</text>
<text x="250.5" y="61.2">A1</text>
<text x="261.9" y="63.7">A0</text>
<text x="262.1" y="61.4">TP29</text>
<text x="53.1" y="67.1">SW_Push</text>
<text x="72.1" y="67.1">SW_Push</text>
<text x="91.2" y="67.1">SW_Push</text>
<text x="110.2" y="67.1">SW_Push</text>
<text x="129.3" y="67.1">SW_Push</text>
<text x="148.3" y="67.1">SW_Push</text>
<text x="203.6" y="66.5">TP7</text>
<text x="203.6" y="68.8">B6</text>
<text x="215" y="66.2">B5</text>
<text x="215" y="71.3">B7</text>
<text x="215.1" y="69">TP1514</text>
<text x="223.3" y="66.9">B5</text>
<text x="223.3" y="69.5">B6</text>
<text x="235.5" y="66.9">RST</text>
<text x="235.8" y="69.5">C13</text>
<text x="250.7" y="66.5">TP22</text>
<text x="250.7" y="68.8">C13</text>
<text x="250.7" y="71.5">TP23</text>
<text x="262" y="71.3">B9</text>
<text x="262.1" y="69">TP30</text>
<text x="67" y="77.1">D2</text>
<text x="86" y="77.1">D8</text>
<text x="105.2" y="77.1">D14</text>
<text x="124.2" y="77.1">D20</text>
<text x="143.3" y="77.1">D26</text>
<text x="162.3" y="77.1">D32</text>
<text x="223.3" y="72">B7</text>
<text x="223.3" y="74.5">V3</text>
<text x="223.3" y="77.1">G</text>
<text x="236.8" y="74.5">B8</text>
<text x="236.8" y="72">B9</text>
<text x="237.6" y="77.1">G</text>
<text x="250.6" y="73.9">B8</text>
<text x="66.9" y="79.4">D</text>
<text x="85.9" y="79.4">D</text>
<text x="105" y="79.4">D</text>
<text x="124" y="79.4">D</text>
<text x="143.1" y="79.4">D</text>
<text x="162.1" y="79.4">D</text>
<text x="198.8" y="81.5">GND</text>
<text x="53.1" y="90">SW_Push</text>
<text x="55.2" y="87.7">SW3</text>
<text x="72.1" y="90">SW_Push</text>
<text x="74.3" y="87.7">SW9</text>
<text x="91.2" y="90">SW_Push</text>
<text x="92.8" y="87.7">SW15</text>
<text x="110.2" y="90">SW_Push</text>
<text x="111.9" y="87.7">SW21</text>
<text x="129.3" y="90">SW_Push</text>
<text x="130.9" y="87.7">SW27</text>
<text x="148.3" y="90">SW_Push</text>
<text x="150" y="87.7">SW33</text>
<text x="252.6" y="91.8">VCC</text>
<text x="259.2" y="91.8">PWR_FLAG</text>
<text x="67" y="100">D3</text>
<text x="86" y="100">D9</text>
<text x="105.2" y="100">D15</text>
<text x="124.2" y="100">D21</text>
<text x="143.3" y="100">D27</text>
<text x="162.3" y="100">D33</text>
<text x="205.6" y="96.9">VCC</text>
<text x="252.9" y="96.7">U2</text>
<text x="66.9" y="102.3">D</text>
<text x="85.9" y="102.3">D</text>
<text x="105" y="102.3">D</text>
<text x="124" y="102.3">D</text>
<text x="143.1" y="102.3">D</text>
<text x="162.1" y="102.3">D</text>
<text x="205.2" y="107.7">R1</text>
<text x="212.8" y="107.7">R2</text>
<text x="235.8" y="107.7">0.1u1</text>
<text x="246.9" y="106.3">A0</text>
<text x="254.6" y="107.4" transform="rotate(-90 254.6 107.4)">VCC</text>
<text x="257.4" y="106.3">SDA</text>
<text x="53.1" y="112.8">SW_Push</text>
<text x="55.2" y="110.5">SW4</text>
<text x="72.1" y="112.8">SW_Push</text>
<text x="73.8" y="110.5">SW10</text>
<text x="91.2" y="112.8">SW_Push</text>
<text x="92.8" y="110.5">SW16</text>
<text x="110.2" y="112.8">SW_Push</text>
<text x="111.9" y="110.5">SW22</text>
<text x="129.3" y="112.8">SW_Push</text>
<text x="130.9" y="110.5">SW28</text>
<text x="148.3" y="112.8">SW_Push</text>
<text x="150" y="110.5">SW34</text>
<text x="205.3" y="110">10K</text>
<text x="212.9" y="110">10K</text>
<text x="235.4" y="110">C</text>
<text x="246.9" y="108.8">A1</text>
<text x="246.9" y="111.4">A2</text>
<text x="254.6" y="112.8" transform="rotate(-90 254.6 112.8)">GND</text>
<text x="257.6" y="108.8">SCL</text>
<text x="258.3" y="111.4">WP</text>
<text x="268.1" y="112.1">PWR_FLAG</text>
<text x="66.9" y="125.1">D</text>
<text x="67" y="122.8">D4</text>
<text x="85.9" y="125.1">D</text>
<text x="86.1" y="122.8">D10</text>
<text x="105" y="125.1">D</text>
<text x="105.2" y="122.8">D16</text>
<text x="124" y="125.1">D</text>
<text x="124.2" y="122.8">D22</text>
<text x="143.1" y="125.1">D</text>
<text x="143.3" y="122.8">D28</text>
<text x="162.1" y="125.1">D</text>
<text x="162.3" y="122.8">D34</text>
<text x="252.2" y="126">GND</text>
<text x="53.1" y="135.7">SW_Push</text>
<text x="55.2" y="133.4">SW5</text>
<text x="72.1" y="135.7">SW_Push</text>
<text x="73.8" y="133.4">SW11</text>
<text x="91.2" y="135.7">SW_Push</text>
<text x="92.8" y="133.4">SW17</text>
<text x="110.2" y="135.7">SW_Push</text>
<text x="111.9" y="133.4">SW23</text>
<text x="129.3" y="135.7">SW_Push</text>
<text x="130.9" y="133.4">SW29</text>
<text x="148.3" y="135.7">SW_Push</text>
<text x="150" y="133.4">SW35</text>
<text x="192.4" y="143.1">AudioJack4_Ground</text>
<text x="200.1" y="140.8">J1</text>
<text x="209.4" y="140">VCC</text>
<text x="215.1" y="142.7">TP31</text>
<text x="66.9" y="148">D</text>
<text x="67" y="145.7">D5</text>
<text x="85.9" y="148">D</text>
<text x="86.1" y="145.7">D11</text>
<text x="105" y="148">D</text>
<text x="105.2" y="145.7">D17</text>
<text x="124" y="148">D</text>
<text x="124.2" y="145.7">D23</text>
<text x="143.1" y="148">D</text>
<text x="143.3" y="145.7">D29</text>
<text x="162.1" y="148">D</text>
<text x="162.3" y="145.7">D35</text>
<text x="215" y="145">R1R2</text>
<text x="255" y="147.1">SW_Push</text>
<text x="256.7" y="144.8">SW37</text>
<text x="209" y="154.8">SolderJumper_2_Bridged</text>
<text x="217.6" y="154.6">JP13</text>
<text x="228.1" y="152">SCL1</text>
<text x="53.1" y="158.6">SW_Push</text>
<text x="55.2" y="156.3">SW6</text>
<text x="72.1" y="158.6">SW_Push</text>
<text x="73.8" y="156.3">SW12</text>
<text x="91.2" y="158.6">SW_Push</text>
<text x="92.8" y="156.3">SW18</text>
<text x="110.2" y="158.6">SW_Push</text>
<text x="111.9" y="156.3">SW24</text>
<text x="129.3" y="158.6">SW_Push</text>
<text x="130.9" y="156.3">SW30</text>
<text x="148.3" y="158.6">SW_Push</text>
<text x="150" y="156.3">SW36</text>
<text x="217.6" y="157.1">JP14</text>
<text x="266.1" y="160.3">GND</text>
<text x="207.7" y="162.8">GND</text>
<text x="66.9" y="170.9">D</text>
<text x="67" y="168.5">D6</text>
<text x="85.9" y="170.9">D</text>
<text x="86.1" y="168.5">D12</text>
<text x="105" y="170.9">D</text>
<text x="105.2" y="168.5">D18</text>
<text x="124" y="170.9">D</text>
<text x="124.2" y="168.5">D24</text>
<text x="143.1" y="170.9">D</text>
<text x="143.3" y="168.5">D30</text>
<text x="162.1" y="170.9">D</text>
<text x="162.3" y="168.5">D36</text>
</g>
<g font-size="1.8" fill="#008400">
<text x="199.2" y="70.2">VCC</text>
<text x="250.9" y="99.1">24LC00</text>
<text x="209" y="152.3">SolderJumper_2_Bridged</text>
</g>
</svg>
